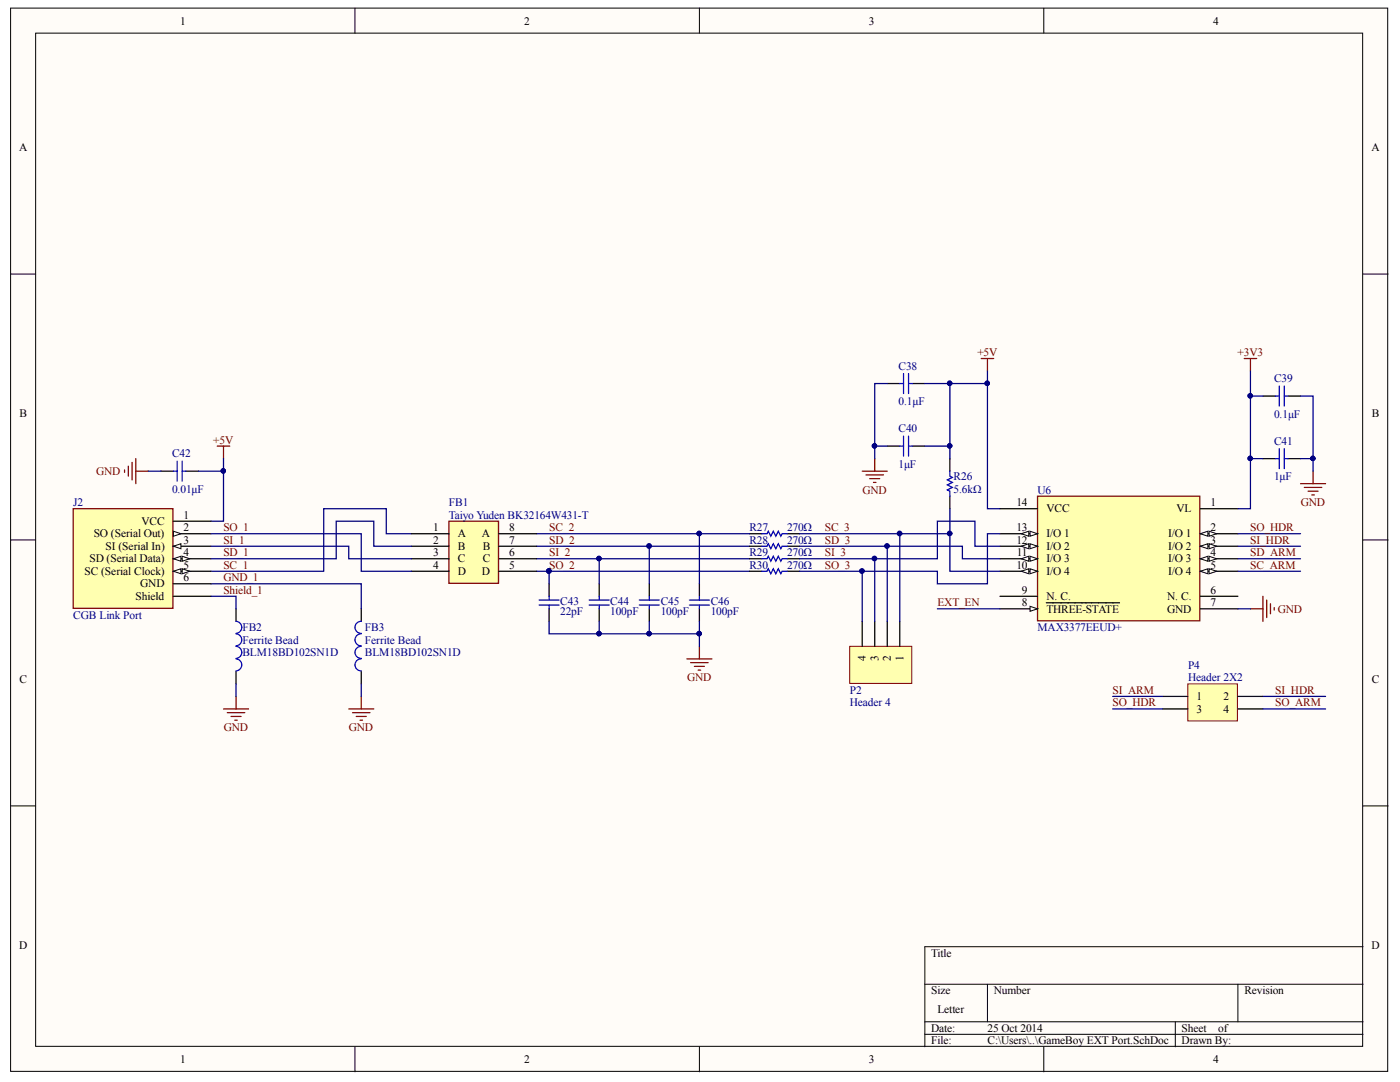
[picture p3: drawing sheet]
<svg xmlns="http://www.w3.org/2000/svg" width="279mm" height="216mm" viewBox="0 0 279 216" stroke-linecap="round" stroke-linejoin="round" font-family="sans-serif">
<g fill="#fffcf8" stroke="#000" stroke-width=".2">
<path d="M2.1 1.6h274.8v212.2h-274.8z"/>
<path d="M7.1 6.6h264.8v202.2h-264.8z"/>
</g>
<g fill="none" stroke="#000" stroke-width=".2">
<path d="M70.8 1.6v5M139.6 1.6v5M208.3 1.6v5M2.1 54.7h5M272 54.7h5M2.1 107.7h5M272 107.7h5M2.1 160.8h5M272 160.8h5M184.6 196.4h87.4M197.1 196.4v7.5M247.1 196.4v7.5"/>
<path d="M272 188.9h-87.4v20M70.8 208.9v5M139.6 208.9v5M184.6 203.9h87.4M184.6 206.4h87.4M208.3 208.9v5M234.6 203.9v5"/>
</g>
<g fill="none" stroke="#000" stroke-width=".25">
<path d="M32.1 94h2.5M37.1 94h2.5M189.6 91.5v2.5M189.6 99v2.5M109.6 116.5v2.5M119.6 116.5v2.5M129.6 116.5v2.5M139.6 116.5v2.5M149.6 106.5h2.5M157.1 106.5h2.5M47.1 121.5v2.5M47.1 134v2.5"/>
<path d="M72.1 121.5v2.5M72.1 134v2.5M109.6 121.5v2.5M119.6 121.5v2.5M129.6 121.5v2.5M139.6 121.5v2.5"/>
</g>
<g fill="none" stroke="#00f" stroke-width=".25">
<path d="M34.6 94h.8M35.4 92v4M36.4 92v4M36.4 94h.7M189.6 94v1l.5 .3-1 .5 1 .5-1 .5 1 .5-1 .5 .5 .2v1M107.6 119.7h4M109.6 119v.7M117.6 119.7h4M119.6 119v.7M127.6 119.7h4M129.6 119v.7M137.6 119.7h4"/>
<path d="M139.6 119v.7M152.1 106.5h1l.2-.5 .5 1 .5-1 .5 1 .5-1 .5 1 .3-.5h1M47.1 124a1.2 1.2 0 0 1 1.2 1.2 1.2 1.2 0 0 1-1.2 1.2M47.1 126.5a1.2 1.2 0 0 1 1.2 1.2 1.2 1.2 0 0 1-1.2 1.2M47.1 129a1.2 1.2 0 0 1 1.2 1.2 1.2 1.2 0 0 1-1.2 1.2M47.1 131.5a1.2 1.2 0 0 1 1.2 1.2 1.2 1.2 0 0 1-1.2 1.2M72.1 131.5a1.2 1.2 0 0 0-1.3 1.2 1.2 1.2 0 0 0 1.3 1.2M72.1 129a1.2 1.2 0 0 0-1.3 1.2 1.2 1.2 0 0 0 1.3 1.2M72.1 126.5a1.2 1.2 0 0 0-1.3 1.2 1.2 1.2 0 0 0 1.3 1.2M72.1 124a1.2 1.2 0 0 0-1.3 1.2 1.2 1.2 0 0 0 1.3 1.2M107.6 120.7h4M109.6 120.7v.8"/>
<path d="M117.6 120.7h4M119.6 120.7v.8M127.6 120.7h4M129.6 120.7v.8M137.6 120.7h4M139.6 120.7v.8"/>
</g>
<g fill="none" stroke="#800000" stroke-width=".25">
<path d="M195.8 71.5h2.5M197.1 71.5v2.5M24.9 93.8v.5M25.6 93v2M26.4 92.3v3.5M27.1 91.5v5M27.1 94h2.5M43.4 89h2.5M44.6 89v2.5M47.1 139v2.5M72.1 139v2.5M137.1 131.5h5"/>
<path d="M137.8 132.2h3.5M138.6 133h2M139.3 133.7h.5M139.6 129v2.5M44.6 141.5h5M45.4 142.2h3.5M46.1 143h2M46.9 143.7h.5M69.6 141.5h5M70.3 142.2h3.5M71.1 143h2M71.8 143.7h.5"/>
</g>
<path d="M29.6 94h2.5M39.6 94h5v10h-2.5M44.6 91.5v2.5M72.1 136.5v2.5M119.6 124v2.5M129.6 124v2.5M139.6 124v2.5" fill="none" stroke="#000080" stroke-width=".25"/>
<g fill="#000080" stroke="#000080" stroke-width=".2">
<circle cx="44.6" cy="94" r=".45"/>
<circle cx="139.5" cy="126.4" r=".45"/>
<circle cx="129.5" cy="126.4" r=".45"/>
<circle cx="119.5" cy="126.4" r=".45"/>
<circle cx="109.5" cy="113.9" r=".45"/>
</g>
<path d="M207.1 99h32.4v24.9h-32.4z" fill="#ffffb0" stroke="#800000" stroke-width=".25"/>
<path d="M239.6 101.5h7.5M239.6 106.5h7.5" fill="none" stroke="#000" stroke-width=".25"/>
<g fill="#fffcf8" stroke="#000" stroke-width=".2">
<path d="M239.6 106.5l1.5-.5v1z"/>
<path d="M241.3 106l1.5 .5-1.5 .5z"/>
</g>
<path d="M239.6 109h7.5" fill="none" stroke="#000" stroke-width=".25"/>
<g fill="#fffcf8" stroke="#000" stroke-width=".2">
<path d="M239.6 109l1.5-.5v1z"/>
<path d="M241.3 108.5l1.5 .5-1.5 .5z"/>
</g>
<path d="M239.6 111.5h7.5" fill="none" stroke="#000" stroke-width=".25"/>
<g fill="#fffcf8" stroke="#000" stroke-width=".2">
<path d="M239.6 111.5l1.5-.5v1z"/>
<path d="M241.3 111l1.5 .5-1.5 .5z"/>
</g>
<path d="M239.6 114h7.5" fill="none" stroke="#000" stroke-width=".25"/>
<g fill="#fffcf8" stroke="#000" stroke-width=".2">
<path d="M239.6 114l1.5-.5v1z"/>
<path d="M241.3 113.5l1.5 .5-1.5 .5z"/>
</g>
<path d="M239.6 119h7.5M199.6 121.5h7.5M239.6 121.5h7.5" fill="none" stroke="#000" stroke-width=".25"/>
<path d="M205.6 121l1.5 .5-1.5 .5z" fill="#fffcf8" stroke="#000" stroke-width=".2"/>
<path d="M199.6 119h7.5M199.6 114h7.5M208.8 120.3h14.6" fill="none" stroke="#000" stroke-width=".25"/>
<g fill="#fffcf8" stroke="#000" stroke-width=".2">
<path d="M205.6 113.5l1.5 .5-1.5 .5z"/>
<path d="M203.8 114l1.5-.5v1z"/>
</g>
<path d="M199.6 111.5h7.5" fill="none" stroke="#000" stroke-width=".25"/>
<g fill="#fffcf8" stroke="#000" stroke-width=".2">
<path d="M205.6 111l1.5 .5-1.5 .5z"/>
<path d="M203.8 111.5l1.5-.5v1z"/>
</g>
<path d="M199.6 109h7.5" fill="none" stroke="#000" stroke-width=".25"/>
<g fill="#fffcf8" stroke="#000" stroke-width=".2">
<path d="M205.6 108.5l1.5 .5-1.5 .5z"/>
<path d="M203.8 109l1.5-.5v1z"/>
</g>
<path d="M199.6 106.5h7.5" fill="none" stroke="#000" stroke-width=".25"/>
<g fill="#fffcf8" stroke="#000" stroke-width=".2">
<path d="M205.6 106l1.5 .5-1.5 .5z"/>
<path d="M203.8 106.5l1.5-.5v1z"/>
</g>
<path d="M177.1 76.5h2.5M182.1 76.5h2.5M252.1 79h2.5M257.1 79h2.4M177.1 89h2.5M182.1 89h2.5M252.1 91.5h2.5M257.1 91.5h2.4M199.6 101.5h7.5" fill="none" stroke="#000" stroke-width=".25"/>
<g fill="none" stroke="#800000" stroke-width=".25">
<path d="M248.3 71.5h2.5M249.6 71.5v2.5M172.1 94h5M172.8 94.8h3.5M173.6 95.5h2M174.3 96.3h.5M174.6 91.5v2.5M259.5 96.5h5M260.3 97.3h3.5M261 98h2M261.8 98.8h.5M262 94v2.5"/>
<path d="M252.1 119v5M252.8 119.7v3.5M249.6 121.5h2.5M253.6 120.5v2M254.3 121.2v.5"/>
</g>
<g fill="none" stroke="#00f" stroke-width=".25">
<path d="M179.6 76.5h.7M180.3 74.5v4M181.3 74.5v4M181.3 76.5h.8M254.6 79h.7M255.3 77v4M256.3 77v4M256.3 79h.8M179.6 89h.7M180.3 87v4M181.3 87v4M181.3 89h.8"/>
<path d="M254.6 91.5h.7M255.3 89.5v4M256.3 89.5v4M256.3 91.5h.8"/>
</g>
<g fill="none" stroke="#000080" stroke-width=".25">
<path d="M177.1 76.5h-2.5v15M184.6 76.5h5v12.5h-5M189.6 76.5h7.5M197.1 74v27.5h2.5M249.6 74v27.5h-2.5M249.6 79h2.5M259.5 79h2.5v15M174.6 89h2.5M189.6 89v2.5M249.6 91.5h2.5M259.5 91.5h2.5M42.1 119h5v2.5"/>
<path d="M42.1 116.5h30v5M82.1 106.5h-5v-5h-12.5v12.5h-22.5M107.1 114h2.5v2.5M107.1 111.5h12.5v5M107.1 109h22.5v7.5M107.1 106.5h32.5v10M109.6 114h40M119.6 111.5h30M129.6 109h20M139.6 106.5h10M247.1 106.5h12.4M247.1 109h12.4"/>
<path d="M247.1 111.5h12.4M247.1 114h12.4M47.1 136.5v2.5M109.6 124v2.5h30v2.5M187.1 121.5h12.5M247.1 121.5h2.5"/>
</g>
<g fill="#000080" stroke="#000080" stroke-width=".2">
<circle cx="174.5" cy="89" r=".45"/>
<circle cx="262" cy="91.5" r=".45"/>
<circle cx="119.5" cy="126.4" r=".45"/>
<circle cx="129.5" cy="126.4" r=".45"/>
<circle cx="139.5" cy="126.4" r=".45"/>
<circle cx="109.5" cy="113.9" r=".45"/>
<circle cx="119.5" cy="111.4" r=".45"/>
<circle cx="129.5" cy="108.9" r=".45"/>
<circle cx="139.5" cy="106.4" r=".45"/>
<circle cx="189.5" cy="89" r=".45"/>
<circle cx="189.5" cy="76.5" r=".45"/>
<circle cx="249.5" cy="91.5" r=".45"/>
<circle cx="249.5" cy="79" r=".45"/>
<circle cx="197" cy="76.5" r=".45"/>
</g>
<path d="M169.6 129h12.4v7.4h-12.4z" fill="#ffffb0" stroke="#800000" stroke-width=".2"/>
<path d="M172.1 124v5M174.6 124v5M177.1 124v5M179.6 124v5" fill="none" stroke="#000" stroke-width=".25"/>
<path d="M172.1 114v10M174.6 111.5v12.5M177.1 109v15M179.6 106.5v17.5" fill="none" stroke="#000080" stroke-width=".25"/>
<g fill="#000080" stroke="#000080" stroke-width=".2">
<circle cx="172" cy="113.9" r=".45"/>
<circle cx="174.5" cy="111.4" r=".45"/>
<circle cx="177" cy="108.9" r=".45"/>
<circle cx="179.5" cy="106.4" r=".45"/>
</g>
<path d="M89.6 104h9.9v12.4h-9.9z" fill="#ffffb0" stroke="#800000" stroke-width=".25"/>
<path d="M82.1 106.5h7.5M82.1 109h7.5M82.1 111.5h7.5M82.1 114h7.5M99.6 106.5h7.5M99.6 109h7.5M99.6 111.5h7.5M99.6 114h7.5" fill="none" stroke="#000" stroke-width=".25"/>
<path d="M237.1 136.5h9.9v7.4h-9.9z" fill="#ffffb0" stroke="#800000" stroke-width=".2"/>
<path d="M232.1 139h5M247.1 139h5M232.1 141.5h5M247.1 141.5h5" fill="none" stroke="#000" stroke-width=".25"/>
<path d="M222.1 139h10M252.1 139h12.4M222.1 141.5h10M252.1 141.5h12.4" fill="none" stroke="#000080" stroke-width=".25"/>
<path d="M14.6 101.5h19.9v19.9h-19.9z" fill="#ffffb0" stroke="#800000" stroke-width=".25"/>
<path d="M34.6 104h7.5M34.6 106.5h7.5" fill="none" stroke="#000" stroke-width=".25"/>
<path d="M34.6 106l1.5 .5-1.5 .5z" fill="#fffcf8" stroke="#000" stroke-width=".2"/>
<path d="M34.6 109h7.5" fill="none" stroke="#000" stroke-width=".25"/>
<path d="M34.6 109l1.5-.5v1z" fill="#fffcf8" stroke="#000" stroke-width=".2"/>
<path d="M34.6 111.5h7.5" fill="none" stroke="#000" stroke-width=".25"/>
<g fill="#fffcf8" stroke="#000" stroke-width=".2">
<path d="M34.6 111.5l1.5-.5v1z"/>
<path d="M36.4 111l1.5 .5-1.5 .5z"/>
</g>
<path d="M34.6 114h7.5" fill="none" stroke="#000" stroke-width=".25"/>
<g fill="#fffcf8" stroke="#000" stroke-width=".2">
<path d="M34.6 114l1.5-.5v1z"/>
<path d="M36.4 113.5l1.5 .5-1.5 .5z"/>
</g>
<path d="M34.6 116.5h7.5M34.6 119h7.5M149.6 109h2.5M149.6 111.5h2.5M149.6 114h2.5M157.1 109h2.5M157.1 111.5h2.5M157.1 114h2.5" fill="none" stroke="#000" stroke-width=".25"/>
<path d="M152.1 109h1l.2-.5 .5 1 .5-1 .5 1 .5-1 .5 1 .3-.5h1M152.1 111.5h1l.2-.5 .5 1 .5-1 .5 1 .5-1 .5 1 .3-.5h1M152.1 114h1l.2-.5 .5 1 .5-1 .5 1 .5-1 .5 1 .3-.5h1" fill="none" stroke="#00f" stroke-width=".25"/>
<path d="M42.1 109h27.5v2.5h12.5M42.1 106.5h30v7.5h10M82.1 109h-7.5v-5h-7.5v7.5h-25M159.6 109h32.5v2.5h7.5M189.6 101.5v5h-30M189.6 106.5v7.5h10M199.6 109h-5v-5h-7.5v7.5h-27.5M199.6 106.5h-2.5v10h-10v-2.5h-27.5" fill="none" stroke="#000080" stroke-width=".25"/>
<g fill="#000080" stroke="#000080" stroke-width=".2">
<circle cx="179.5" cy="106.4" r=".45"/>
<circle cx="189.5" cy="106.4" r=".45"/>
<circle cx="177" cy="108.9" r=".45"/>
<circle cx="174.5" cy="111.4" r=".45"/>
<circle cx="172" cy="113.9" r=".45"/>
</g>
<g font-size="2.3">
<text x="35.9" y="4.9">1</text>
<text x="104.6" y="4.9">2</text>
<text x="173.4" y="4.9">3</text>
<text x="242.1" y="4.9">4</text>
<text x="3.8" y="30.2">A</text>
<text x="273.7" y="30.2">A</text>
<text x="3.9" y="83.2">B</text>
<text x="273.8" y="83.2">B</text>
<text x="202.8" y="101">14</text>
<text x="241.6" y="101">1</text>
<text x="18.7" y="107.2">SO (Serial Out)</text>
<text x="28.3" y="104.8">VCC</text>
<text x="36.6" y="103.5">1</text>
<text x="36.6" y="106.1">2</text>
<text x="86.4" y="106.1">1</text>
<text x="91.4" y="107.2">A</text>
<text x="96.2" y="107.2">A</text>
<text x="101.6" y="106.1">8</text>
<text x="202.8" y="106.1">13</text>
<text x="208.8" y="107.2">I/O 1</text>
<text x="208.8" y="102.2">VCC</text>
<text x="233.1" y="107.2">I/O 1</text>
<text x="234.8" y="102.2">VL</text>
<text x="241.6" y="106.1">2</text>
<text x="17.8" y="112.2">SD (Serial Data)</text>
<text x="21.1" y="109.8">SI (Serial In)</text>
<text x="36.6" y="108.5">3</text>
<text x="36.6" y="111">4</text>
<text x="36.6" y="113.5">5</text>
<text x="86.4" y="108.5">2</text>
<text x="86.4" y="111">3</text>
<text x="86.4" y="113.5">4</text>
<text x="91.4" y="109.8">B</text>
<text x="91.4" y="112.2">C</text>
<text x="96.3" y="112.2">C</text>
<text x="96.3" y="109.8">B</text>
<text x="101.6" y="113.5">5</text>
<text x="101.6" y="111">6</text>
<text x="101.6" y="108.5">7</text>
<text x="202.8" y="113.5">10</text>
<text x="202.8" y="108.5">12</text>
<text x="202.9" y="111">11</text>
<text x="208.8" y="112.2">I/O 3</text>
<text x="208.8" y="109.8">I/O 2</text>
<text x="233.1" y="109.8">I/O 2</text>
<text x="233.1" y="112.2">I/O 3</text>
<text x="241.6" y="108.5">3</text>
<text x="241.6" y="111">4</text>
<text x="241.6" y="113.5">5</text>
<text x="16.8" y="114.8">SC (Serial Clock)</text>
<text x="27.1" y="119.7">Shield</text>
<text x="28" y="117.2">GND</text>
<text x="36.6" y="116">6</text>
<text x="91.4" y="114.8">D</text>
<text x="96.2" y="114.8">D</text>
<text x="203.9" y="118.5">9</text>
<text x="208.8" y="119.7">N. C.</text>
<text x="208.8" y="114.8">I/O 4</text>
<text x="232.9" y="119.7">N. C.</text>
<text x="233.1" y="114.8">I/O 4</text>
<text x="241.6" y="118.5">6</text>
<text x="203.9" y="121">8</text>
<text x="208.8" y="122.3">THREE-STATE</text>
<text x="232.9" y="122.3">GND</text>
<text x="241.6" y="121">7</text>
<text x="172.8" y="131.8" transform="rotate(-90 172.8 131.8)">4</text>
<text x="175.3" y="131.8" transform="rotate(-90 175.3 131.8)">3</text>
<text x="177.8" y="131.8" transform="rotate(-90 177.8 131.8)">2</text>
<text x="180.3" y="131.8" transform="rotate(-90 180.3 131.8)">1</text>
<text x="3.9" y="136.3">C</text>
<text x="273.8" y="136.3">C</text>
<text x="238.8" y="139.7">1</text>
<text x="238.8" y="142.2">3</text>
<text x="244.2" y="139.7">2</text>
<text x="244.2" y="142.2">4</text>
<text x="3.8" y="189.4">D</text>
<text x="185.8" y="190.9">Title</text>
<text x="273.7" y="189.4">D</text>
<text x="185.8" y="198.4">Size</text>
<text x="187.1" y="202.1">Letter</text>
<text x="198.4" y="198.4">Number</text>
<text x="248.3" y="198.4">Revision</text>
<text x="185.8" y="205.9">Date:</text>
<text x="185.8" y="208.4">File:</text>
<text x="197.1" y="205.9">25 Oct 2014</text>
<text x="197.1" y="208.4">C:\Users\..\GameBoy EXT Port.SchDoc</text>
<text x="235.8" y="205.9">Sheet</text>
<text x="235.8" y="208.4">Drawn By:</text>
<text x="243.1" y="205.9">of</text>
<text x="35.9" y="212.1">1</text>
<text x="104.6" y="212.1">2</text>
<text x="173.4" y="212.1">3</text>
<text x="242.1" y="212.1">4</text>
</g>
<g font-size="2.3" fill="#800000">
<text x="195.1" y="71.1">+5V</text>
<text x="247" y="71.1">+3V3</text>
<text x="42.5" y="88.6">+5V</text>
<text x="19.2" y="94.8">GND</text>
<text x="172.1" y="98.5">GND</text>
<text x="259.6" y="101">GND</text>
<text x="44.6" y="106.1">SO_1</text>
<text x="109.6" y="106.1">SC_2</text>
<text x="164.6" y="106.1">SC_3</text>
<text x="249.5" y="106.1">SO_HDR</text>
<text x="44.6" y="108.5">SI_1</text>
<text x="44.6" y="111">SD_1</text>
<text x="44.6" y="113.5">SC_1</text>
<text x="109.6" y="113.5">SO_2</text>
<text x="109.6" y="111">SI_2</text>
<text x="109.6" y="108.5">SD_2</text>
<text x="164.6" y="113.5">SO_3</text>
<text x="164.6" y="111">SI_3</text>
<text x="164.6" y="108.5">SD_3</text>
<text x="249.5" y="111">SD_ARM</text>
<text x="249.5" y="113.5">SC_ARM</text>
<text x="249.5" y="108.5">SI_HDR</text>
<text x="44.6" y="116">GND_1</text>
<text x="44.6" y="118.5">Shield_1</text>
<text x="187.1" y="121">EXT_EN</text>
<text x="255" y="122.3">GND</text>
<text x="137.1" y="136">GND</text>
<text x="222" y="138.5">SI_ARM</text>
<text x="222" y="141">SO_HDR</text>
<text x="254.5" y="141">SO_ARM</text>
<text x="254.5" y="138.5">SI_HDR</text>
<text x="44.7" y="145.9">GND</text>
<text x="69.6" y="145.9">GND</text>
</g>
<g font-size="2.3" fill="#000080">
<text x="179.3" y="73.8">C38</text>
<text x="254.3" y="76.3">C39</text>
<text x="179.3" y="80.8">0.1μF</text>
<text x="254.3" y="83.3">0.1μF</text>
<text x="179.3" y="86.3">C40</text>
<text x="254.3" y="88.8">C41</text>
<text x="34.3" y="91.3">C42</text>
<text x="179.3" y="93.3">1μF</text>
<text x="190.3" y="95.7">R26</text>
<text x="254.3" y="95.7">1μF</text>
<text x="14.6" y="101">J2</text>
<text x="34.3" y="98.3">0.01μF</text>
<text x="89.6" y="101">FB1</text>
<text x="190.3" y="98.3">5.6kΩ</text>
<text x="207.1" y="98.5">U6</text>
<text x="89.6" y="103.5">Taiyo Yuden BK32164W431-T</text>
<text x="149.5" y="106.1">R27</text>
<text x="157.1" y="106.1">270Ω</text>
<text x="149.5" y="108.5">R28</text>
<text x="149.5" y="111">R29</text>
<text x="149.5" y="113.5">R30</text>
<text x="157.1" y="108.5">270Ω</text>
<text x="157.1" y="111">270Ω</text>
<text x="157.1" y="113.5">270Ω</text>
<text x="14.6" y="123.5">CGB Link Port</text>
<text x="48.4" y="126">FB2</text>
<text x="72.8" y="126">FB3</text>
<text x="111.8" y="122.8">22pF</text>
<text x="111.8" y="120.8">C43</text>
<text x="121.8" y="122.8">100pF</text>
<text x="121.8" y="120.8">C44</text>
<text x="131.9" y="122.8">100pF</text>
<text x="131.9" y="120.8">C45</text>
<text x="141.8" y="122.8">100pF</text>
<text x="141.8" y="120.8">C46</text>
<text x="207.1" y="126">MAX3377EEUD+</text>
<text x="48.4" y="131">BLM18BD102SN1D</text>
<text x="48.4" y="128.4">Ferrite Bead</text>
<text x="72.8" y="131">BLM18BD102SN1D</text>
<text x="72.8" y="128.4">Ferrite Bead</text>
<text x="237.1" y="133.5">P4</text>
<text x="237.1" y="136">Header 2X2</text>
<text x="169.6" y="138.5">P2</text>
<text x="169.6" y="141">Header 4</text>
</g>
</svg>
